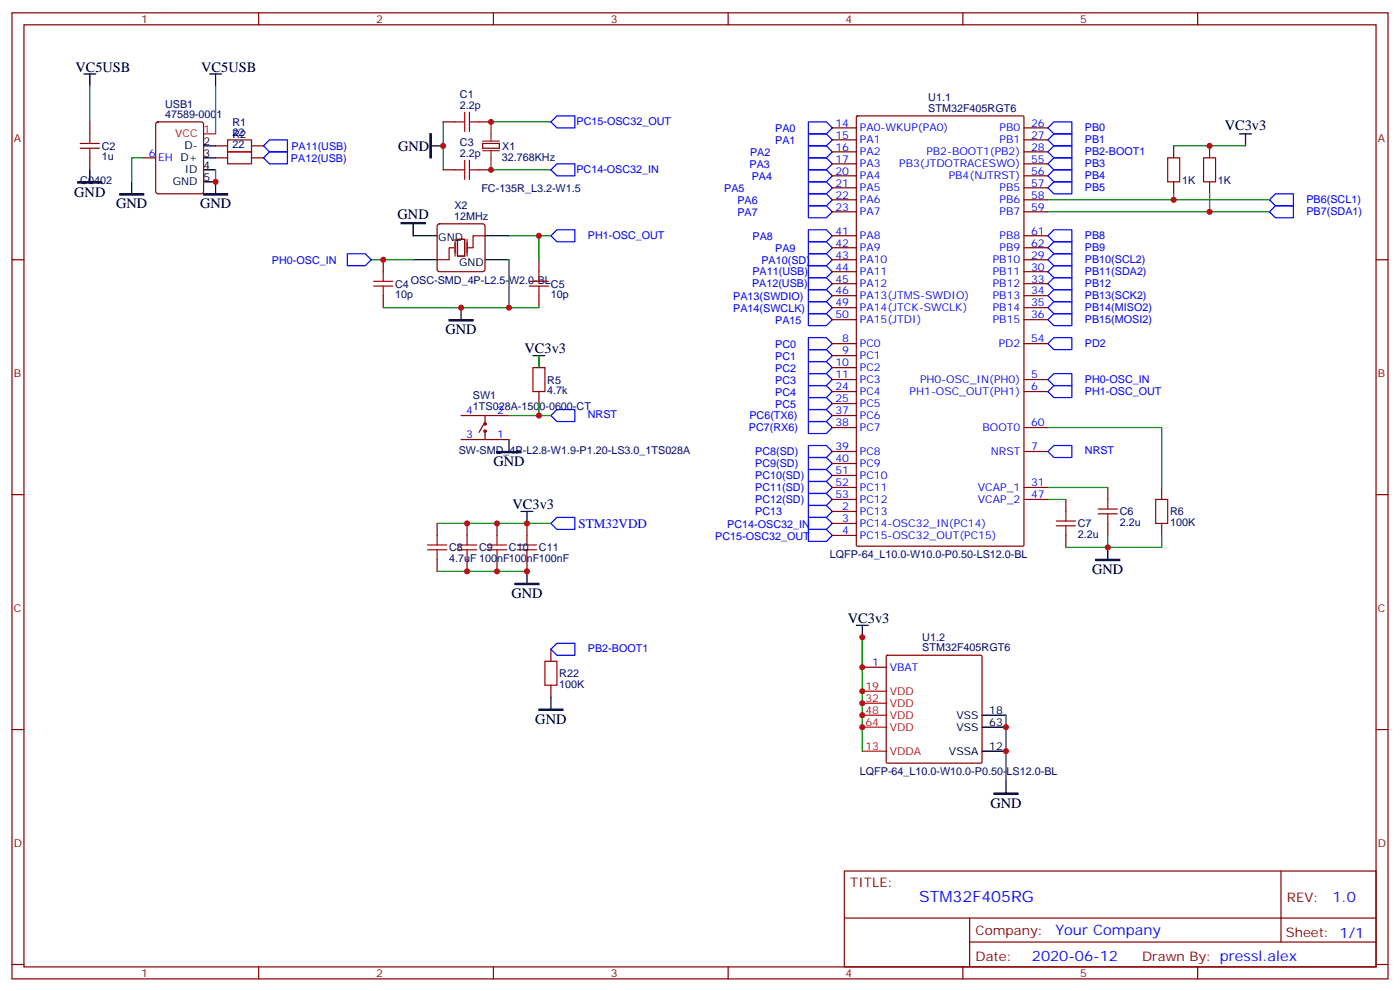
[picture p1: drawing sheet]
<svg xmlns="http://www.w3.org/2000/svg" width="412mm" height="292mm" viewBox="0 0 412 292" stroke-linecap="round" stroke-linejoin="round" font-family="sans-serif">
<g fill="none" stroke="#870000" stroke-width=".35">
<path d="M3.5 3.8h405.4v284.3h-405.4zM7.1 7.3h398.2v277.3h-398.2zM76.2 3.8v3.5M145.3 3.8v3.5M214.5 3.8v3.5M283.6 3.8v3.5M352.8 3.8v3.5M26.5 35.9v3.5M46.1 36.1l.5-.2h12.7l.6 .4 .1 20-.5 .7h-12.9l-.7-.4v-20zM130.5 35.9h3.6M141.1 35.9h3.5M245.2 37.6h7"/>
<path d="M252.3 34.3l.3-.2h48.7l.3 .2v126.1l-.2 .3-48.8 .1-.3-.2zM301.6 37.6h7.1M26.5 46.5v3.5M42.3 46.5h3.6M63.5 42.9h3.5M63.5 46.5h3.5M74.1 42.9h3.5M74.1 46.5h3.5M130.5 50h3.6M141.1 50h3.5M142.2 42.2h4.9v1.4h-4.9zM245.2 41.2h7"/>
<path d="M245.2 44.7h7M245.2 48.2h7M245.2 51.8h7M245.2 55.3h7M245.2 58.8h7M301.6 41.2h7.1M301.6 44.7h7.1M301.6 48.2h7.1M301.6 51.8h7.1M301.6 55.3h7.1M301.6 58.8h7.1M345.7 42.9v3.6"/>
<path d="M345.7 53.5v3.5M356.3 42.9v3.6M356.3 53.5v3.5M3.5 76.4h3.6M112.9 76.4v3.6M129 66.1l.5-.2h12.7l.5 .2 .2 .5v12.7l-.3 .5-.4 .2h-12.7l-.5-.3-.2-.4v-12.7zM158.7 76.4v3.6M245.2 76.4h7M245.2 62.3h7M245.2 80h7M245.2 69.4h7M245.2 72.9h7"/>
<path d="M301.6 76.4h7.1M301.6 62.3h7.1M301.6 80h7.1M301.6 69.4h7.1M301.6 72.9h7.1M405.3 76.4h3.6M112.9 87v3.6M158.7 87v3.6M245.2 83.5h7M245.2 87h7M245.2 90.6h7M245.2 94.1h7"/>
<path d="M301.6 83.5h7.1M301.6 87h7.1M301.6 90.6h7.1M301.6 94.1h7.1M158.7 104.7v3.5M158.7 115.3v3.5M245.2 101.1h7M245.2 104.7h7M245.2 108.2h7M245.2 111.7h7M245.2 115.3h7M245.2 118.8h7"/>
<path d="M301.6 101.1h7.1M301.6 111.7h7.1M301.6 115.3h7.1M135.8 122.3h14.1M135.8 129.4h14.1M142.5 124.8l-1.4 2.4M142.9 122.3v2.5M142.9 126.9v2.5M245.2 122.3h7M245.2 125.8h7M245.2 132.9h7M245.2 136.4h7"/>
<path d="M245.2 139.9h7M301.6 125.8h7.1M301.6 132.9h7.1M3.5 145.6h3.6M128.8 154.1v3.5M137.6 154.1v3.5M146.4 154.1v3.5M155.2 154.1v3.5M245.2 150.5h7M245.2 154.1h7M245.2 157.6h7M245.2 143.5h7"/>
<path d="M245.2 147h7M301.6 143.5h7.1M301.6 147h7.1M314 147v3.5M314 157.6v3.5M326.3 143.5v3.5M326.3 154.1v3.5M342.2 143.5v3.5M342.2 154.1v3.5M405.3 145.6h3.6M128.8 164.6v3.6M137.6 164.6v3.6"/>
<path d="M146.4 164.6v3.6M155.2 164.6v3.6M162.3 191.1v3.5M254 196.4h7.1M261.1 193l.3-.1h27.5l.3 .1 .1 31.3-.2 .3h-27.7l-.3-.2zM3.5 214.7h3.6M162.3 201.7v3.5M405.3 214.7h3.6M248.7 256.4h156.6v28.2h-156.6zM377.3 256.4v20.9M248.7 270.2h156.5M285.6 277.3h119.6"/>
<path d="M285.6 270.2v14.1M3.5 283.9h3.6M76.2 284.6v3.5M145.3 284.6v3.5M214.5 284.6v3.5M283.6 284.6v3.5M352.8 284.6v3.5M405.3 283.9h3.6"/>
<circle cx="142.9" cy="126.9" r=".35"/>
<circle cx="142.9" cy="124.8" r=".35"/>
</g>
<g fill="none" stroke="#a10000" stroke-width=".35">
<path d="M26.5 39.4v2.8M134.1 35.9h2.8M136.9 33.1v5.6M138.3 33.1v5.6M138.3 35.9h2.8M23.6 43.6h5.7M23.6 42.2h5.7M26.5 43.6v2.9M67 41.2h7.1v3.5h-7.1zM67 44.7h7.1v3.5h-7.1zM134.1 50h2.8M136.9 47.2v5.6"/>
<path d="M138.3 50h2.8M138.3 47.2v5.6M344 46.5h3.5v7h-3.5zM354.5 46.5h3.6v7h-3.6zM112.9 80v2.8M158.7 80v2.8M110.1 84.2h5.6M110.1 82.8h5.6M112.9 84.2v2.8M155.9 84.2h5.7M155.9 82.8h5.7M158.7 84.2v2.8"/>
<path d="M157 108.2h3.5v7.1h-3.5zM128.8 157.6v2.8M137.6 157.6v2.8M146.4 157.6v2.8M155.2 157.6v2.8M311.1 154.8h5.7M311.1 153.4h5.7M314 150.5v2.9M314 154.8v2.8M323.5 151.2h5.6M323.5 149.8h5.6M326.3 147v2.8"/>
<path d="M326.3 151.2v2.9M340.4 147h3.6v7.1h-3.6zM125.9 161.8h5.7M125.9 160.4h5.7M128.8 161.8v2.8M134.8 161.8h5.6M134.8 160.4h5.6M137.6 161.8v2.8M143.6 161.8h5.6M143.6 160.4h5.6M146.4 161.8v2.8M152.4 161.8h5.6"/>
<path d="M152.4 160.4h5.6M155.2 161.8v2.8M160.5 194.6h3.5v7.1h-3.5z"/>
</g>
<g fill="none" stroke="#000" stroke-width=".35">
<path d="M24.7 21.8h3.5M26.5 21.8v3.5M61.7 21.8h3.6M63.5 21.8v3.5M365.1 39.4h3.6M366.9 39.4v3.5M26.5 50v3.5M38.8 53.5v3.5M60 53.5h3.5v3.5M60 50h3.5M60 46.5h3.5M60 42.9h3.5"/>
<path d="M127 42.9h3.5M121.7 76.4h7.1M121.7 65.9v3.5h7.1M142.9 76.4h7M142.9 69.4h7M135.8 90.6v3.5M157 104.7h3.5M158.7 104.7v3.5M149.9 129.4v3.5M153.5 150.5h3.5M155.2 150.5v3.6M155.2 168.2v3.5"/>
<path d="M326.3 161.1v3.5M252.2 184h3.6M254 184v3.6M162.3 205.2v3.5M289.3 210.5h7M289.3 214h7M289.3 221.1h7M296.3 229.9v3.5"/>
</g>
<path d="M60 39.4h3.5M254 203.4h7.1M254 207h7.1M254 210.5h7.1M254 214h7.1M254 221.1h7.1" fill="none" stroke="#f00" stroke-width=".35"/>
<path d="M126.6 39.4h.4v7.1h-.4zM22.9 53.5h7.1v.4h-7.1zM35.3 57h7v.4h-7zM60 57h7v.4h-7zM118.2 65.5h7v.4h-7zM132.3 94.1h7v.3h-7zM146.4 132.9h7.1v.3h-7.1zM151.7 171.7h7v.3h-7zM322.8 164.6h7v.4h-7zM158.7 208.7h7.1v.4h-7.1zM292.8 233.4h7.1v.4h-7.1z" fill="#000" stroke="#000" stroke-width=".35"/>
<g fill="none" stroke="#008700" stroke-width=".35">
<path d="M26.5 25.3v10.6M63.5 25.3v14.1M130.5 35.9v14.1M144.6 35.9h17.7M42.3 46.5h-3.5v7M63.5 50v3.5M144.6 50h17.7M308.7 58.8h65.2M345.7 57v1.8M345.7 42.9h21.2M356.3 57v5.3M109.4 76.4h12.3"/>
<path d="M149.9 69.4h8.8v7M149.9 76.4v14.2M158.7 69.4h3.6M308.7 62.3h65.2M112.9 90.6h45.8M158.7 104.7v3.5M158.7 118.8v3.5M149.9 122.3h12.4M308.7 125.8h33.5v17.7M128.8 154.1h33.5M308.7 143.5h17.6M308.7 147h5.3"/>
<path d="M326.3 157.6v3.5h-12.3M342.2 157.6v3.5h-15.9M128.8 168.2h26.4M254 187.6v33.5M296.3 210.5v19.4"/>
</g>
<g fill="none" stroke="#00f" stroke-width=".35">
<path d="M162.3 35.9l1.7-1.8h5.3v3.5h-5.3zM238.1 35.9h5.3l1.8 1.7-1.8 1.8h-5.3zM238.1 39.4h5.3l1.8 1.8-1.8 1.7h-5.3zM310.4 35.9h5.3v3.5h-5.3l-1.7-1.8zM77.6 42.9l1.8-1.7h5.3v3.5h-5.3zM79.4 44.7h5.3v3.5h-5.3l-1.8-1.7zM162.3 50l1.7-1.8h5.3v3.6h-5.3zM238.1 42.9h5.3l1.8 1.8-1.8 1.8h-5.3zM238.1 57h5.3l1.8 1.8-1.8 1.8h-5.3zM238.1 53.5h5.3l1.8 1.8-1.8 1.7h-5.3zM238.1 50h5.3l1.8 1.8-1.8 1.7h-5.3zM238.1 46.5h5.3l1.8 1.7-1.8 1.8h-5.3z"/>
<path d="M308.7 41.2l1.7-1.8h5.3v3.5h-5.3zM308.7 48.2l1.7-1.7h5.3v3.5h-5.3zM308.7 55.3l1.7-1.8h5.3v3.5h-5.3zM310.4 42.9h5.3v3.6h-5.3l-1.7-1.8zM310.4 50h5.3v3.5h-5.3l-1.7-1.7zM373.9 58.8l1.8-1.8h5.3v3.6h-5.3zM102.3 74.7h5.3l1.8 1.7-1.8 1.8h-5.3zM162.3 69.4l1.7-1.8h5.3v3.6h-5.3zM238.1 78.2h5.3l1.8 1.8-1.8 1.7h-5.3zM238.1 74.7h5.3l1.8 1.7-1.8 1.8h-5.3zM238.1 71.2h5.3l1.8 1.7-1.8 1.8h-5.3zM238.1 67.6h5.3l1.8 1.8-1.8 1.8h-5.3z"/>
<path d="M238.1 60.6h5.3l1.8 1.7-1.8 1.8h-5.3zM308.7 72.9l1.7-1.7h5.3v3.5h-5.3zM308.7 80l1.7-1.8h5.3v3.5h-5.3zM310.4 67.6h5.3v3.6h-5.3l-1.7-1.8zM310.4 74.7h5.3v3.5h-5.3l-1.7-1.8zM373.9 62.3l1.8-1.7h5.3v3.5h-5.3zM238.1 99.4h5.3l1.8 1.7-1.8 1.8h-5.3zM238.1 92.3h5.3l1.8 1.8-1.8 1.7h-5.3zM238.1 88.8h5.3l1.8 1.8-1.8 1.7h-5.3zM238.1 85.3h5.3l1.8 1.7-1.8 1.8h-5.3zM238.1 81.7h5.3l1.8 1.8-1.8 1.8h-5.3zM308.7 87l1.7-1.7h5.3v3.5h-5.3z"/>
<path d="M308.7 94.1l1.7-1.8h5.3v3.5h-5.3zM310.4 81.7h5.3v3.6h-5.3l-1.7-1.8zM310.4 88.8h5.3v3.5h-5.3l-1.7-1.7zM310.4 99.4h5.3v3.5h-5.3l-1.7-1.8zM238.1 102.9h5.3l1.8 1.8-1.8 1.7h-5.3zM238.1 106.4h5.3l1.8 1.8-1.8 1.8h-5.3zM238.1 110h5.3l1.8 1.7-1.8 1.8h-5.3zM238.1 113.5h5.3l1.8 1.8-1.8 1.7h-5.3zM238.1 117h5.3l1.8 1.8-1.8 1.7h-5.3zM308.7 111.7l1.7-1.7h5.3v3.5h-5.3zM308.7 115.3l1.7-1.8h5.3v3.5h-5.3zM162.3 122.3l1.7-1.8h5.3v3.6h-5.3z"/>
<path d="M238.1 120.5h5.3l1.8 1.8-1.8 1.8h-5.3zM238.1 124.1h5.3l1.8 1.7-1.8 1.8h-5.3zM238.1 138.2h5.3l1.8 1.7-1.8 1.8h-5.3zM238.1 134.7h5.3l1.8 1.7-1.8 1.8h-5.3zM238.1 131.1h5.3l1.8 1.8-1.8 1.8h-5.3zM310.4 131.1h5.3v3.6h-5.3l-1.7-1.8zM162.3 154.1l1.7-1.8h5.3v3.5h-5.3zM238.1 155.8h5.3l1.8 1.8-1.8 1.7h-5.3zM238.1 152.3h5.3l1.8 1.8-1.8 1.7h-5.3zM238.1 148.8h5.3l1.8 1.7-1.8 1.8h-5.3zM238.1 145.2h5.3l1.8 1.8-1.8 1.8h-5.3zM238.1 141.7h5.3l1.8 1.8-1.8 1.7h-5.3z"/>
<path d="M162.3 191.1l1.7-1.8h5.3v3.6h-5.3z"/>
</g>
<path d="M144.6 35.9v5.6M142.2 44.3h4.9M142.2 41.5h4.9M144.6 44.3v5.7" fill="none" stroke="#8c2424" stroke-width=".35"/>
<path d="M133.7 72.9h-1.4v3.5h-3.5M134.1 70.4v5M134.8 70.4h2.1v5h-2.1zM137.6 70.4v5M142.9 69.4h-3.6v3.5h-1.7" fill="none" stroke="#870012" stroke-width=".35"/>
<g fill="#c00">
<circle cx="356.3" cy="62.3" r=".88"/>
<circle cx="155.2" cy="168.2" r=".88"/>
<circle cx="155.2" cy="154.1" r=".88"/>
<circle cx="146.4" cy="154.1" r=".88"/>
<circle cx="137.6" cy="154.1" r=".88"/>
<circle cx="158.8" cy="122.3" r=".88"/>
<circle cx="326.3" cy="161.1" r=".88"/>
<circle cx="158.8" cy="69.4" r=".88"/>
<circle cx="112.9" cy="76.4" r=".88"/>
<circle cx="144.6" cy="50" r=".88"/>
<circle cx="130.5" cy="42.9" r=".88"/>
<circle cx="144.6" cy="35.9" r=".88"/>
<circle cx="63.5" cy="53.5" r=".88"/>
<circle cx="135.8" cy="90.6" r=".88"/>
<circle cx="149.9" cy="90.6" r=".88"/>
<circle cx="137.6" cy="168.2" r=".88"/>
<circle cx="146.4" cy="168.2" r=".88"/>
<circle cx="345.7" cy="58.8" r=".88"/>
<circle cx="356.3" cy="42.9" r=".88"/>
<circle cx="254" cy="214" r=".88"/>
<circle cx="254" cy="210.5" r=".88"/>
<circle cx="254" cy="207" r=".88"/>
<circle cx="254" cy="203.4" r=".88"/>
<circle cx="254" cy="196.4" r=".88"/>
<circle cx="254" cy="187.6" r=".88"/>
<circle cx="296.3" cy="221.1" r=".88"/>
<circle cx="296.3" cy="214" r=".88"/>
</g>
<text font-size="4.6" fill="#00f" x="270.8" y="265.4">STM32F405RG</text>
<g font-size="4.2">
<text x="22.2" y="21.1">VC5USB</text>
<text x="59.3" y="21.1">VC5USB</text>
<text x="360.8" y="38.4">VC3v3</text>
<text x="117.3" y="44.4">GND</text>
<text x="21.9" y="57.8">GND</text>
<text x="34.2" y="61.4">GND</text>
<text x="58.9" y="61.4">GND</text>
<text x="117.1" y="64.4">GND</text>
<text x="131.2" y="98.4">GND</text>
<text x="154.5" y="104">VC3v3</text>
<text x="145.3" y="137.2">GND</text>
<text x="151" y="149.8">VC3v3</text>
<text x="321.7" y="168.9">GND</text>
<text x="150.6" y="176">GND</text>
<text x="249.8" y="183.3">VC3v3</text>
<text x="157.7" y="213">GND</text>
<text x="291.7" y="237.7">GND</text>
</g>
<g font-size="4.2" fill="#00f">
<text x="392.5" y="265.6">1.0</text>
<text x="310.9" y="275.2">Your Company</text>
<text x="304" y="283">2020-06-12</text>
</g>
<text font-size="3.9" fill="#00f" x="170.4" y="155.4">STM32VDD</text>
<g font-size="3.9" fill="#800">
<text x="250.5" y="260.9">TITLE:</text>
<text x="379.1" y="265.6">REV:</text>
<text x="287.4" y="275.1">Company:</text>
<text x="378.7" y="275.8">Sheet: 1/1</text>
<text x="287.4" y="282.8">Date:</text>
<text x="336.4" y="282.9">Drawn By: pressl.alex</text>
</g>
<g font-size="3.2" fill="#800">
<text x="41.6" y="6.8">1</text>
<text x="110.8" y="6.8">2</text>
<text x="179.9" y="6.8">3</text>
<text x="249.1" y="6.8">4</text>
<text x="318.2" y="6.8">5</text>
<text x="4.1" y="41.9">A</text>
<text x="405.9" y="41.9">A</text>
<text x="4.1" y="111">B</text>
<text x="405.9" y="111">B</text>
<text x="4.1" y="180.2">C</text>
<text x="405.9" y="180.2">C</text>
<text x="4.1" y="249.3">D</text>
<text x="405.9" y="249.3">D</text>
<text x="41.6" y="287.6">1</text>
<text x="110.8" y="287.6">2</text>
<text x="179.9" y="287.6">3</text>
<text x="249.1" y="287.6">4</text>
<text x="318.2" y="287.6">5</text>
</g>
<g font-size="3.2" fill="#000080">
<text x="135.5" y="28.9">C1</text>
<text x="273.5" y="29.7">U1.1</text>
<text x="48.6" y="34.8">47589-0001</text>
<text x="48.6" y="31.7">USB1</text>
<text x="135.5" y="32">2.2p</text>
<text x="273.5" y="32.9">STM32F405RGT6</text>
<text x="68.4" y="40.1">22</text>
<text x="68.4" y="37">R1</text>
<text x="68.4" y="40.6">R2</text>
<text x="30" y="47.2">1u</text>
<text x="30" y="44.1">C2</text>
<text x="68.4" y="43.6">22</text>
<text x="135.5" y="46.1">2.2p</text>
<text x="135.5" y="43">C3</text>
<text x="147.8" y="47.3">32.768KHz</text>
<text x="147.9" y="44.1">X1</text>
<text x="23.6" y="54">C0402</text>
<text x="141.8" y="56.4">FC-135R_L3.2-W1.5</text>
<text x="348.2" y="54.3">1K</text>
<text x="358.8" y="54.3">1K</text>
<text x="133.8" y="64.8">12MHz</text>
<text x="133.9" y="61.6">X2</text>
<text x="121" y="83.5">OSC-SMD_4P-L2.5-W2.0-BL</text>
<text x="116.4" y="87.9">10p</text>
<text x="116.4" y="84.7">C4</text>
<text x="162.3" y="87.9">10p</text>
<text x="162.3" y="84.7">C5</text>
<text x="161.2" y="112.9">R5</text>
<text x="139.3" y="117.4">SW1</text>
<text x="161.2" y="116.1">4.7k</text>
<text x="139.3" y="120.5">1TS028A-1500-0600-CT</text>
<text x="135.1" y="133.8">SW-SMD_4P-L2.8-W1.9-P1.20-LS3.0_1TS028A</text>
<text x="317.5" y="155.2">C7</text>
<text x="329.8" y="154.9">2.2u</text>
<text x="329.8" y="151.7">C6</text>
<text x="344.7" y="154.9">100K</text>
<text x="344.7" y="151.7">R6</text>
<text x="317.5" y="158.4">2.2u</text>
<text x="132.3" y="165.5">4.7uF 100nF100nF100nF</text>
<text x="132.3" y="162.3">C8</text>
<text x="141.1" y="162.3">C9</text>
<text x="149.9" y="162.3">C10</text>
<text x="158.7" y="162.3">C11</text>
<text x="244.5" y="164.3">LQFP-64_L10.0-W10.0-P0.50-LS12.0-BL</text>
<text x="271.7" y="191.7">STM32F405RGT6</text>
<text x="271.7" y="188.7">U1.2</text>
<text x="164.7" y="202.5">100K</text>
<text x="164.7" y="199.3">R22</text>
<text x="253.3" y="228.1">LQFP-64_L10.0-W10.0-P0.50-LS12.0-BL</text>
</g>
<g font-size="3.2" fill="#f00">
<text x="51.6" y="40.5">VCC</text>
<text x="60" y="39.1">1</text>
<text x="254.9" y="203.1">19</text>
<text x="254.9" y="206.6">32</text>
<text x="262.1" y="204.5">VDD</text>
<text x="262.1" y="208">VDD</text>
<text x="254.9" y="210.1">48</text>
<text x="254.9" y="213.7">64</text>
<text x="262.1" y="211.6">VDD</text>
<text x="262.1" y="215.1">VDD</text>
<text x="254.9" y="220.7">13</text>
<text x="262.1" y="222.1">VDDA</text>
</g>
<g font-size="3.2" fill="#00f">
<text x="169.8" y="36.7">PC15-OSC32_OUT</text>
<text x="228.3" y="38.9">PA0</text>
<text x="246.1" y="37.3">14</text>
<text x="246.1" y="40.8">15</text>
<text x="253.3" y="38.7">PA0-WKUP(PA0)</text>
<text x="294.5" y="38.7">PB0</text>
<text x="303.7" y="37.3">26</text>
<text x="303.7" y="40.8">27</text>
<text x="319.6" y="38.5">PB0</text>
<text x="43.8" y="46.1">6</text>
<text x="46.6" y="47.5">EH D+</text>
<text x="85.7" y="47.6">PA12(USB)</text>
<text x="85.8" y="44.1">PA11(USB)</text>
<text x="220.9" y="45.8">PA2</text>
<text x="228.3" y="42.4">PA1</text>
<text x="246.1" y="44.3">16</text>
<text x="246.1" y="47.9">17</text>
<text x="253.3" y="42.2">PA1</text>
<text x="253.3" y="45.8">PA2</text>
<text x="272.9" y="45.8">PB2-BOOT1(PB2)</text>
<text x="294.5" y="42.2">PB1</text>
<text x="303.7" y="44.3">28</text>
<text x="303.7" y="47.9">55</text>
<text x="319.6" y="42">PB1</text>
<text x="319.6" y="45.6">PB2-BOOT1</text>
<text x="169.8" y="50.8">PC14-OSC32_IN</text>
<text x="220.8" y="49.3">PA3</text>
<text x="221.5" y="52.9">PA4</text>
<text x="246.1" y="51.4">20</text>
<text x="253.3" y="49.3">PA3</text>
<text x="253.3" y="52.8">PA4</text>
<text x="264.9" y="49.3">PB3(JTDOTRACESWO)</text>
<text x="279.5" y="52.8">PB4(NJTRST)</text>
<text x="303.7" y="51.4">56</text>
<text x="319.6" y="49.1">PB3</text>
<text x="319.6" y="52.6">PB4</text>
<text x="213.3" y="56.4">PA5</text>
<text x="217.2" y="59.9">PA6</text>
<text x="246.1" y="54.9">21</text>
<text x="246.1" y="58.5">22</text>
<text x="253.3" y="56.3">PA5</text>
<text x="253.3" y="59.9">PA6</text>
<text x="294.5" y="56.3">PB5</text>
<text x="294.5" y="59.9">PB6</text>
<text x="303.7" y="54.9">57</text>
<text x="303.7" y="58.5">58</text>
<text x="319.6" y="56.1">PB5</text>
<text x="384.8" y="59.7">PB6(SCL1)</text>
<text x="217.2" y="63.4">PA7</text>
<text x="246.1" y="62">23</text>
<text x="253.3" y="63.4">PA7</text>
<text x="294.5" y="63.4">PB7</text>
<text x="303.7" y="62">59</text>
<text x="384.8" y="63.2">PB7(SDA1)</text>
<text x="173.2" y="70.3">PH1-OSC_OUT</text>
<text x="221.7" y="70.5">PA8</text>
<text x="246.1" y="69">41</text>
<text x="253.3" y="70.4">PA8</text>
<text x="294.5" y="70.4">PB8</text>
<text x="303.7" y="69">61</text>
<text x="319.6" y="70.3">PB8</text>
<text x="80.1" y="77.7">PH0-OSC_IN</text>
<text x="224.3" y="77.6">PA10(SD)</text>
<text x="228.3" y="74.2">PA9</text>
<text x="246.1" y="72.6">42</text>
<text x="246.1" y="76.1">43</text>
<text x="253.3" y="74">PA9</text>
<text x="253.3" y="77.5">PA10</text>
<text x="292.4" y="77.5">PB10</text>
<text x="294.5" y="74">PB9</text>
<text x="303.7" y="76.1">29</text>
<text x="303.7" y="72.6">62</text>
<text x="319.6" y="73.8">PB9</text>
<text x="319.6" y="77.3">PB10(SCL2)</text>
<text x="221.6" y="81">PA11(USB)</text>
<text x="246.1" y="79.6">44</text>
<text x="246.1" y="83.1">45</text>
<text x="253.3" y="81">PA11</text>
<text x="292.4" y="81">PB11</text>
<text x="303.7" y="79.6">30</text>
<text x="303.7" y="83.1">33</text>
<text x="319.6" y="80.8">PB11(SDA2)</text>
<text x="216" y="88.3">PA13(SWDIO)</text>
<text x="221.5" y="84.6">PA12(USB)</text>
<text x="246.1" y="86.7">46</text>
<text x="253.3" y="84.6">PA12</text>
<text x="253.3" y="88.1">PA13(JTMS-SWDIO)</text>
<text x="292.4" y="84.6">PB12</text>
<text x="292.4" y="88.1">PB13</text>
<text x="303.7" y="86.7">34</text>
<text x="319.6" y="84.4">PB12</text>
<text x="319.6" y="87.9">PB13(SCK2)</text>
<text x="216" y="91.8">PA14(SWCLK)</text>
<text x="228.3" y="95.3">PA15</text>
<text x="246.1" y="90.2">49</text>
<text x="246.1" y="93.7">50</text>
<text x="253.3" y="91.6">PA14(JTCK-SWCLK)</text>
<text x="253.3" y="95.1">PA15(JTDI)</text>
<text x="292.4" y="91.6">PB14</text>
<text x="292.4" y="95.1">PB15</text>
<text x="303.7" y="90.2">35</text>
<text x="303.7" y="93.7">36</text>
<text x="319.6" y="91.4">PB14(MISO2)</text>
<text x="319.6" y="94.9">PB15(MOSI2)</text>
<text x="248.1" y="100.8">8</text>
<text x="303.7" y="100.8">54</text>
<text x="228.3" y="102.4">PC0</text>
<text x="228.3" y="105.9">PC1</text>
<text x="246.1" y="107.8">10</text>
<text x="248.1" y="104.3">9</text>
<text x="253.3" y="102.2">PC0</text>
<text x="253.3" y="105.7">PC1</text>
<text x="294.2" y="102.2">PD2</text>
<text x="319.6" y="102">PD2</text>
<text x="228.3" y="109.5">PC2</text>
<text x="228.3" y="113">PC3</text>
<text x="246.1" y="111.4">11</text>
<text x="253.3" y="109.3">PC2</text>
<text x="253.3" y="112.8">PC3</text>
<text x="271" y="112.8">PH0-OSC_IN(PH0)</text>
<text x="303.7" y="111.4">5</text>
<text x="319.6" y="112.6">PH0-OSC_IN</text>
<text x="228.3" y="116.5">PC4</text>
<text x="246.1" y="114.9">24</text>
<text x="246.1" y="118.4">25</text>
<text x="253.3" y="116.3">PC4</text>
<text x="253.3" y="119.8">PC5</text>
<text x="267.9" y="116.3">PH1-OSC_OUT(PH1)</text>
<text x="303.7" y="114.9">6</text>
<text x="319.6" y="116.1">PH1-OSC_OUT</text>
<text x="137.3" y="122">4</text>
<text x="146.4" y="122">2</text>
<text x="173.2" y="123.2">NRST</text>
<text x="220.7" y="123.4">PC6(TX6)</text>
<text x="228.3" y="120">PC5</text>
<text x="246.1" y="122">37</text>
<text x="246.1" y="125.5">38</text>
<text x="253.3" y="123.4">PC6</text>
<text x="303.7" y="125.5">60</text>
<text x="137.3" y="129">3</text>
<text x="146.4" y="129">1</text>
<text x="220.6" y="126.9">PC7(RX6)</text>
<text x="253.3" y="126.9">PC7</text>
<text x="289.4" y="126.9">BOOT0</text>
<text x="222.5" y="137.5">PC9(SD)</text>
<text x="222.5" y="134">PC8(SD)</text>
<text x="246.1" y="132.5">39</text>
<text x="246.1" y="136.1">40</text>
<text x="253.3" y="133.9">PC8</text>
<text x="253.3" y="137.5">PC9</text>
<text x="291.9" y="133.9">NRST</text>
<text x="303.7" y="132.5">7</text>
<text x="319.6" y="133.8">NRST</text>
<text x="222.5" y="141.1">PC10(SD)</text>
<text x="246.1" y="139.6">51</text>
<text x="246.1" y="143.1">52</text>
<text x="253.3" y="141">PC10</text>
<text x="303.7" y="143.1">31</text>
<text x="222.5" y="148.1">PC12(SD)</text>
<text x="222.5" y="144.6">PC11(SD)</text>
<text x="246.1" y="146.6">53</text>
<text x="253.3" y="144.5">PC11</text>
<text x="253.3" y="148.1">PC12</text>
<text x="288.1" y="144.5">VCAP_1</text>
<text x="288.1" y="148.1">VCAP_2</text>
<text x="303.7" y="146.6">47</text>
<text x="214.2" y="155.3">PC14-OSC32_IN</text>
<text x="222.5" y="151.6">PC13</text>
<text x="248.1" y="150.2">2</text>
<text x="248.1" y="153.7">3</text>
<text x="253.3" y="151.6">PC13</text>
<text x="253.3" y="155.1">PC14-OSC32_IN(PC14)</text>
<text x="210.7" y="158.8">PC15-OSC32_OUT</text>
<text x="248.1" y="157.2">4</text>
<text x="253.3" y="158.6">PC15-OSC32_OUT(PC15)</text>
<text x="173.2" y="192">PB2-BOOT1</text>
<text x="256.9" y="196">1</text>
<text x="262.1" y="197.4">VBAT</text>
</g>
<g font-size="3.2">
<text x="54.3" y="44">D-</text>
<text x="60" y="46.1">3</text>
<text x="60" y="42.6">2</text>
<text x="54.4" y="51">ID</text>
<text x="60" y="53.2">5</text>
<text x="60" y="49.6">4</text>
<text x="50.9" y="54.6">GND</text>
<text x="129.1" y="70.8">GND</text>
<text x="135.2" y="78.2">GND</text>
<text x="281.7" y="211.6">VSS</text>
<text x="281.7" y="215.1">VSS</text>
<text x="291.4" y="210.1">18</text>
<text x="291.4" y="213.7">63</text>
<text x="291.4" y="220.7">12</text>
<text x="279.5" y="222.1">VSSA</text>
</g>
</svg>
